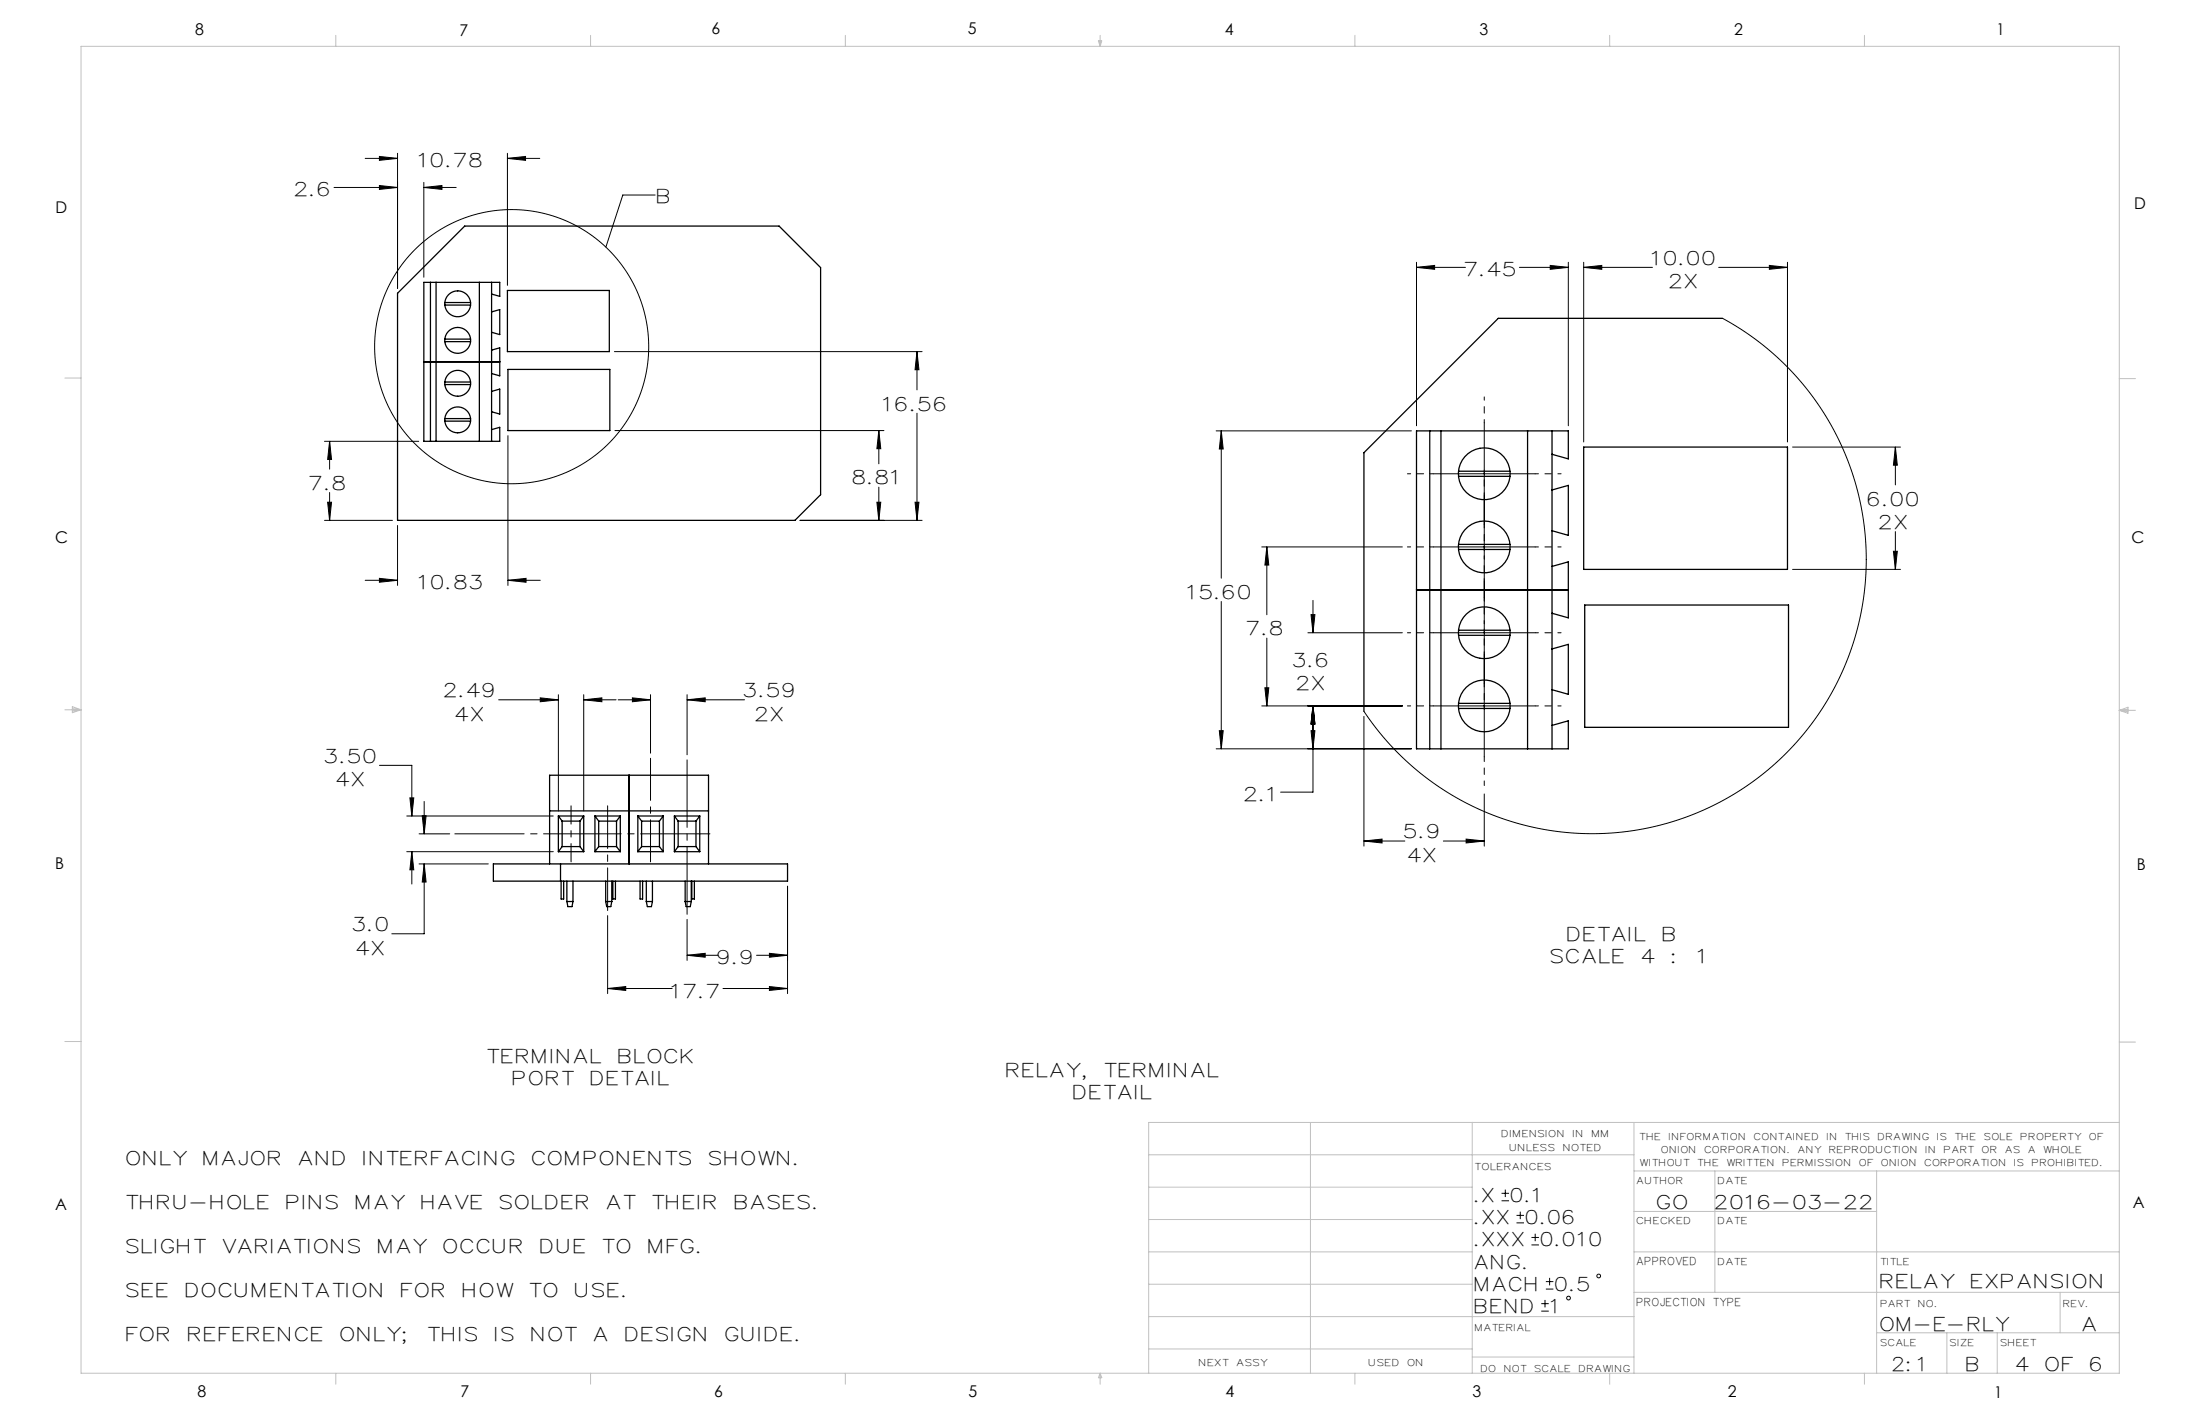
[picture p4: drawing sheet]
<svg xmlns="http://www.w3.org/2000/svg" width="432mm" height="279mm" viewBox="0 0 432 279" stroke-linecap="round" stroke-linejoin="round" font-family="sans-serif">
<g fill="none" stroke="#000" stroke-width=".2">
<path d="M65.6 36.8h12.4M71.7 31.1h6.3M74.5 36.4l3.5 .4-3.5 .4zM74.5 30.7l3.5 .4-3.5 .4zM78 30.1v26.4M83.2 36.8l3.5-.4v.8zM83.2 35.8v18.6M83.2 36.8h6.3M99.6 31.1l3.5-.4v.8zM99.6 30.1v25.9M99.6 31.1h6.3M128.6 38.3h-6.4l-3.3 10.2"/>
<path d="M278 52.5l3.6-.4v.7zM278 51.5v32M278 52.5h9.6M298.2 52.5h9.6M304.3 52.1l3.5 .4-3.5 .3zM307.8 51.5v32M310.8 52.5l3.6-.4v.7zM310.8 52.5h13.5M310.8 51.5v35.2M337.3 52.5h13.5M347.3 52.1l3.5 .4-3.5 .3zM350.8 51.5v35.2"/>
<path d="M120.6 69h60.4M180 69l.4 3.5h-.8zM180 69v7.5M338.1 62.5l5 3 4.9 3.8 4.4 4.4 3.8 4.7 3.3 5.3 2.6 5.2 2 5.8 1.4 6 .7 6.1v6.1l-.7 6.1-1.4 6-2.1 5.8-2.5 5.2-3.4 5.2-3.8 4.8-4.4 4.3-4.9 3.8-5 3-5.6 2.7-5.8 1.9-6 1.3-6.2 .5-6.1-.1-6.1-.8-5.7-1.5-5.8-2.1-5.5-2.8-5.1-3.5-4.7-3.9-4.2-4.5-3.5-4.7M63.7 86.6h18.5M64.3 98.5h.8l-.4 3.6zM64.7 86.6l.4 3.5h-.8zM64.7 86.6v5.5M64.7 96.6v5.5M99.7 85.5v29.4M120.7 84.5h52.8M172.1 98.5h.8l-.4 3.6z"/>
<path d="M172.5 84.5l.4 3.5h-.8zM172.5 84.5v6.5M172.5 95.6v6.5M179.6 98.5h.8l-.4 3.6zM180 81.1v21M238.7 84.5h38.3M239.7 84.5l.4 3.6h-.8zM239.7 84.5v28.9M281.3 93h20M291.3 83v65.5M351.8 87.7h21.2M372 87.7l.4 3.6h-.8z"/>
<path d="M372 87.7v7.4M63.7 102.1h13.3M71.7 113.9h6.3M74.5 113.5l3.5 .4-3.5 .3zM78 103.1v11.8M99.7 113.9l3.5-.4v.7zM99.7 113.9h6.3M157 102.1h24M239.7 118v28.9M247.6 107.3h27.6M248.6 107.3l.4 3.6h-.7zM248.6 107.3v13.3"/>
<path d="M257.7 117.8v6.4M281.3 107.3h20M351.8 111.7h21.2M371.6 108.2h.8l-.4 3.5zM372 104.3v7.4M97.9 137.3h11.7M106 136.9l3.6 .4-3.6 .4zM109.6 136.3v22.8M114.6 137.3l3.5-.4v.8zM114.6 137.3h6.3M114.6 136.3v22.8M121.3 137.3h6.4"/>
<path d="M124.1 136.9l3.6 .4-3.6 .4zM127.7 136.3v11.5M134.9 137.3l3.5-.4v.8zM134.9 136.3v11.8M134.9 137.3h11.2M247.6 138.5h27.6M248.3 134.9h.7l-.4 3.6zM248.6 125.2v13.3M256.7 124.2h18.5M257.3 120.6h.8l-.4 3.6zM257.7 138.5l.4 3.6h-.8zM257.7 138.5v16.9h-6.3"/>
<path d="M281.3 138.5h20M281.3 124.2h20M74.5 150.2h6.3v9.9M80.5 156.6h.7l-.4 3.5zM83.3 157.3v6.3M238.7 146.9h38.3M239.3 143.4h.8l-.4 3.5zM257.3 143.4h.8l-.4 3.5zM267.7 140.6v25.4M291.3 155.8v10.2M79.8 167.1h28.8M79.8 160.1h28.8"/>
<path d="M80.8 167.1l.4 3.6h-.7zM80.8 167.1v6.4M82.3 163.6h6M82.3 169.5h13.5M82.9 160.1h.7l-.3 3.5zM83.3 169.5l.3 3.6h-.7zM83.3 169.5v13.7h-6.4M119.3 179.7v15.3M154.6 173.9v21.1M267.7 165l3.6-.4v.8zM267.7 165h8M283.3 165h8"/>
<path d="M287.8 164.6l3.5 .4-3.5 .4zM119.3 194l3.5-.4v.7zM119.3 194h12.6M134.9 187.4l3.5-.3v.7zM134.9 180.4v8M134.9 187.4h6M141.9 194h12.7M148.5 187.4h6.1M151 187.1l3.6 .3-3.6 .4zM151 193.6l3.6 .4-3.6 .3zM294.7 235.6h1.5M294.7 234.1h1.5"/>
<path d="M295.4 233.4v1.5M297.7 239.9h1.4M297.7 238.5h1.4M298.4 237.7v1.5M300.6 244.3h1.5M300.6 242.8h1.5M301.3 242.1v1.4M302.5 257.3h1.5M302.5 255.8h1.5M303.2 255.1v1.4M303.4 252.9h1.5M303.4 251.5h1.5"/>
<path d="M304.1 250.7v1.5"/>
<circle cx="100.4" cy="68" r="26.9"/>
<circle cx="307.9" cy="254.7" r=".37"/>
<circle cx="313.8" cy="250.4" r=".37"/>
</g>
<g fill="none" stroke="#000" stroke-width=".2" stroke-dasharray="15.2 1.3 1.3 1.3" stroke-dashoffset="14.6">
<path d="M281.3 93h-5.1M291.3 83v-5.1M291.3 97.3v-5.1M301.3 93h5.1M281.3 107.3h-5.1M291.3 103v5M291.3 117.3v5.1M291.3 114.2v-5.1M301.3 107.3h5.1M281.3 138.5h-5.1M281.3 124.2h-5.1M291.3 128.5v-5.1"/>
<path d="M291.3 134.2v5M301.3 138.5h5.1M301.3 124.2h5.1"/>
</g>
<path d="M291.3 148.5v5.6" fill="none" stroke="#000" stroke-width=".2" stroke-dasharray="15.2 1.3 1.3 1.3" stroke-dashoffset="14.3"/>
<path d="M134.9 149.1v30.3" fill="none" stroke="#000" stroke-width=".2" stroke-dasharray="15.2 1.3 1.3 1.3" stroke-dashoffset="2"/>
<path d="M127.7 148.8v20.3" fill="none" stroke="#000" stroke-width=".2" stroke-dasharray="15.2 1.3 1.3 1.3" stroke-dashoffset="7"/>
<path d="M119.3 158.1v20.6" fill="none" stroke="#000" stroke-width=".2" stroke-dasharray="15.2 1.3 1.3 1.3" stroke-dashoffset="6.9"/>
<path d="M112.1 158.1v11" fill="none" stroke="#000" stroke-width=".2" stroke-dasharray="15.2 1.3 1.3 1.3" stroke-dashoffset="11.6"/>
<path d="M89.3 163.6h50" fill="none" stroke="#000" stroke-width=".2" stroke-dasharray="15.2 1.3 1.3 1.3" stroke-dashoffset="1.6"/>
<g fill="none" stroke="#c0c0c0" stroke-width=".2">
<path d="M15.9 9.1h400.1v260.3h-400.1zM65.9 6.9v2.2M115.9 6.9v2.2M165.9 6.9v2.2M215.6 8h.6l-.3 1.1zM215.7 8l.2 1.1M215.9 6.9v2.2M216 8l-.1 1.1M265.9 6.9v2.2M315.9 6.9v2.2M365.9 6.9v2.2M12.7 74.2h3.2"/>
<path d="M416 74.3h3.1M12.7 139.3h3.2M14.2 139l1.7 .3M14.2 138.7l1.7 .6-1.7 .5zM15.9 139.3l-1.7 .2M416 139.4h3.1M416 139.4l1.7-.6v1.1zM416 139.4l1.7 .2M417.7 139.1l-1.7 .3M12.7 204.4h3.2M416 204.5h3.1M225.5 226.6h95.2"/>
<path d="M225.5 239.3h63.5M225.5 232.9h63.5M257.2 220.2v49.2M289 220.2v49.2M320.7 220.2v49.2M320.7 237.7h47.6M320.7 229.8h95.3M336.6 229.8v23.8M368.3 229.8v39.6M416 220.2h-190.5v49.2M225.5 258.3h95.2M225.5 245.6h63.5"/>
<path d="M225.5 252h63.5M320.7 253.6h95.3M320.7 245.6h95.3M404.3 253.6v7.9M65.9 269.4v2.2M115.9 269.4v2.2M165.9 269.4v2.2M215.9 269.4v2.2M215.9 269.4l.3 .9h-.6zM225.5 264.7h63.5M265.9 269.4v2.2M289 266.3h31.7"/>
<path d="M315.9 269.4v2.2M365.9 269.4v2.2M368.3 261.5h47.7M382.1 261.5v7.9M392 261.5v7.9"/>
</g>
<path d="M74.5 36.4l3.5 .4-3.5 .4zM83.2 36.8l3.5-.4v.8zM64.3 98.5h.8l-.4 3.6zM64.7 86.6l.4 3.5h-.8zM74.5 30.7l3.5 .4-3.5 .4zM99.6 31.1l3.5-.4v.8zM74.5 113.5l3.5 .4-3.5 .3zM99.7 113.9l3.5-.4v.7zM172.1 98.5h.8l-.4 3.6zM172.5 84.5l.4 3.5h-.8zM179.6 98.5h.8l-.4 3.6zM180 69l.4 3.5h-.8zM239.3 143.4h.8l-.4 3.5zM239.7 84.5l.4 3.6h-.8zM304.3 52.1l3.5 .4-3.5 .3zM278 52.5l3.6-.4v.7zM347.3 52.1l3.5 .4-3.5 .3zM310.8 52.5l3.6-.4v.7zM372 87.7l.4 3.6h-.8zM371.6 108.2h.8l-.4 3.5zM257.3 143.4h.8l-.4 3.5zM257.7 138.5l.4 3.6h-.8zM257.7 138.5l.4 3.6h-.8zM257.3 120.6h.8l-.4 3.6zM248.3 134.9h.7l-.4 3.6zM248.6 107.3l.4 3.6h-.7zM267.7 165l3.6-.4v.8zM287.8 164.6l3.5 .4-3.5 .4zM80.8 167.1l.4 3.6h-.7zM80.5 156.6h.7l-.4 3.5zM151 187.1l3.6 .3-3.6 .4zM134.9 187.4l3.5-.3v.7zM124.1 136.9l3.6 .4-3.6 .4zM134.9 137.3l3.5-.4v.8zM119.3 194l3.5-.4v.7zM151 193.6l3.6 .4-3.6 .3zM106 136.9l3.6 .4-3.6 .4zM114.6 137.3l3.5-.4v.8zM82.9 160.1h.7l-.3 3.5zM83.3 169.5l.3 3.6h-.7z" fill="#000"/>
<g fill="none" stroke="#000" stroke-width=".25">
<path d="M84.5 55.4v31.2M85.6 55.4v31.2M87.3 59.9h5.1M87.3 59.4h5.1M91.2 44.4h61.7l8.2 8.1v44.6l-5.1 5h-78v-44.6zM94.1 55.4v31.2M96.5 57.7l1.6 .4v-2.7h-14.9v31.2h14.9v-2.8l-1.6 .5M96.5 55.4v31.2M99.6 57h20v12h-20zM83.2 71h14.9M87.3 75.5h5.1M87.3 75h5.1"/>
<path d="M87.3 67h5.1M87.3 66.5h5.1M96.5 61.2l1.6-.5v4.9l-1.6-.4M96.5 68.7l1.6-.5v5.5l-1.6-.4M96.5 76.8l1.6-.5v4.9l-1.6-.4M99.7 72.5h20v12h-20zM338.1 62.5h-44l-26.4 26.3v50.8M87.3 82.1h5.1M87.3 82.6h5.1M280.6 84.5v62.4M282.8 84.5v62.4M286.3 93.5h10.1"/>
<path d="M286.3 92.5h10.1M299.8 84.5v62.4M304.6 89.1l3.2 .9v-5.5h-29.8v62.4h29.8v-5.5l-3.2 .9M304.6 84.5v62.4M304.6 96.1l3.2-.9v9.8l-3.2-.9M310.8 87.7h40v24h-40zM278 115.7h29.8M286.3 107.8h10.1M286.3 106.8h10.1M304.6 111.1l3.2-.9v11l-3.2-.9M311 118.7h40v24h-40zM286.3 124.7h10.1"/>
<path d="M286.3 138h10.1M286.3 139h10.1M286.3 123.7h10.1M304.6 127.3l3.2-.9v9.8l-3.2-.9M107.9 159.1h31.2M123.5 152.1v17.4M96.8 169.5h57.8v3.4h-57.8zM107.9 169.5v-17.4h31.2v17.4M109.6 167.1h5M109.6 160.1h5M109.6 160.1v7M109.6 160.1l.7 1"/>
<path d="M110 169.5v3.4M110.1 172.9v3.5h.5v-3.5M110.3 166.1h3.5M110.3 161.1h3.5M110.3 161.1v5M110.3 166.1l-.7 1M111.3 176.9l.2 1h.8l.2-1M111.3 176.9h1.2M111.3 172.9v4M112.5 172.9v4M113.8 166.1l.8 1M113.8 161.1v5"/>
<path d="M114.6 160.1v7M114.6 160.1l-.8 1M116.8 167.1h4.9M116.8 160.1h4.9M116.8 160.1v7M116.8 160.1l.7 1M117.5 166.1h3.5M117.5 161.1h3.5M117.5 161.1v5M117.5 166.1l-.7 1M118.9 176.9l.2 1h.8l.2-1M118.9 176.9h1.2"/>
<path d="M118.9 172.9v4M120.1 172.9v4M120.3 172.9v3.5h.5v-3.5M121 166.1l.7 1M121 161.1v5M121.7 160.1v7M121.7 160.1l-.7 1M125.2 160.1v7M125.2 167.1h5M125.2 160.1h5M125.2 160.1l.7 1M125.6 172.9v3.5h.5v-3.5"/>
<path d="M125.9 166.1h3.5M125.9 161.1h3.5M125.9 161.1v5M125.9 166.1l-.7 1M126.9 176.9l.2 1h.8l.2-1M126.9 176.9h1.2M126.9 172.9v4M128.1 172.9v4M129.4 166.1l.8 1M129.4 161.1v5M130.2 160.1v7M130.2 160.1l-.8 1"/>
<path d="M132.4 167.1h4.9M132.4 160.1h4.9M132.4 160.1v7M132.4 160.1l.7 1M133.1 166.1h3.5M133.1 166.1l-.7 1M133.1 161.1v5M133.1 161.1h3.5M134.5 176.9l.2 1h.8l.2-1M134.5 176.9h1.2M134.5 172.9v4M135.7 172.9v4"/>
<path d="M135.8 172.9v3.5h.5v-3.5M136.6 166.1l.7 1M136.6 161.1v5M137.3 160.1v7M137.3 160.1l-.7 1"/>
<circle cx="89.8" cy="59.6" r="2.54"/>
<circle cx="89.8" cy="66.8" r="2.54"/>
<circle cx="89.8" cy="75.2" r="2.54"/>
<circle cx="89.8" cy="82.4" r="2.54"/>
<circle cx="291.3" cy="93" r="5.1"/>
<circle cx="291.3" cy="107.3" r="5.1"/>
<circle cx="291.3" cy="138.5" r="5.1"/>
<circle cx="291.3" cy="124.2" r="5.1"/>
</g>
<g font-size="3.7">
<text x="82.3" y="32.8">10.78</text>
<text x="58" y="38.6">2.6</text>
<text x="129.1" y="39.9">B</text>
<text x="324.3" y="51.9">10.00</text>
<text x="287.6" y="54.2">7.45</text>
<text x="327.8" y="56.5">2X</text>
<text x="173.5" y="80.6">16.56</text>
<text x="167.5" y="95.1">8.81</text>
<text x="60.9" y="96.1">7.8</text>
<text x="366.7" y="99.2">6.00</text>
<text x="369" y="103.8">2X</text>
<text x="82.4" y="115.6">10.83</text>
<text x="233.2" y="117.5">15.60</text>
<text x="244.9" y="124.7">7.8</text>
<text x="253.9" y="130.8">3.6</text>
<text x="87.3" y="136.8">2.49</text>
<text x="146.1" y="136.8">3.59</text>
<text x="254.7" y="135.4">2X</text>
<text x="89.6" y="141.4">4X</text>
<text x="148.4" y="141.4">2X</text>
<text x="63.9" y="149.6">3.50</text>
<text x="66.2" y="154.2">4X</text>
<text x="244.4" y="157.2">2.1</text>
<text x="275.7" y="164.5">5.9</text>
<text x="276.5" y="169.1">4X</text>
<text x="69.4" y="182.7">3.0</text>
<text x="307.8" y="184.6">DETAIL</text>
<text x="326.5" y="184.6">B</text>
<text x="70.1" y="187.3">4X</text>
<text x="140.9" y="189.2">9.9</text>
<text x="304.5" y="188.9">SCALE</text>
<text x="322.3" y="188.9">4</text>
<text x="328.2" y="188.9">:</text>
<text x="333.4" y="188.9">1</text>
<text x="131.9" y="195.7">17.7</text>
<text x="95.8" y="208.5">TERMINAL</text>
<text x="121.5" y="208.5">BLOCK</text>
<text x="100.8" y="212.9">PORT</text>
<text x="116.1" y="212.9">DETAIL</text>
<text x="197.7" y="211.3">RELAY,</text>
<text x="210.8" y="215.7">DETAIL</text>
<text x="217" y="211.3">TERMINAL</text>
<text x="25" y="228.5">ONLY</text>
<text x="40.1" y="228.5">MAJOR</text>
<text x="58.8" y="228.5">AND</text>
<text x="71.5" y="228.5">INTERFACING</text>
<text x="104.6" y="228.5">COMPONENTS</text>
<text x="139.3" y="228.5">SHOWN.</text>
<text x="25" y="237.1">THRU-HOLE</text>
<text x="56.4" y="237.1">PINS</text>
<text x="70" y="237.1">MAY</text>
<text x="82.8" y="237.1">HAVE</text>
<text x="98.2" y="237.1">SOLDER</text>
<text x="119.3" y="237.1">AT</text>
<text x="128.2" y="237.1">THEIR</text>
<text x="144.3" y="237.1">BASES.</text>
<text x="289.6" y="235.9">.X</text>
<text x="296.7" y="235.9">0.1</text>
<text x="325.4" y="237.1">GO</text>
<text x="336.7" y="237.1">2016-03-22</text>
<text x="25" y="245.8">SLIGHT</text>
<text x="43.8" y="245.8">VARIATIONS</text>
<text x="74.4" y="245.8">MAY</text>
<text x="87.2" y="245.8">OCCUR</text>
<text x="106.2" y="245.8">DUE</text>
<text x="118.5" y="245.8">TO</text>
<text x="127.4" y="245.8">MFG.</text>
<text x="289.6" y="244.6">.XXX</text>
<text x="289.6" y="240.2">.XX</text>
<text x="299.6" y="240.2">0.06</text>
<text x="302.6" y="244.6">0.010</text>
<text x="289.6" y="248.9">ANG.</text>
<text x="25" y="254.5">SEE</text>
<text x="36.6" y="254.5">DOCUMENTATION</text>
<text x="78.9" y="254.5">FOR</text>
<text x="91" y="254.5">HOW</text>
<text x="104.1" y="254.5">TO</text>
<text x="113" y="254.5">USE.</text>
<text x="289.6" y="257.6">BEND</text>
<text x="289.6" y="253.2">MACH</text>
<text x="304.5" y="257.6">1</text>
<text x="305.4" y="253.2">0.5</text>
<text x="369.2" y="252.8">RELAY</text>
<text x="387" y="252.8">EXPANSION</text>
<text x="25" y="263.1">FOR</text>
<text x="37" y="263.1">REFERENCE</text>
<text x="67" y="263.1">ONLY;</text>
<text x="84.2" y="263.1">THIS</text>
<text x="97.3" y="263.1">IS</text>
<text x="104.4" y="263.1">NOT</text>
<text x="116.7" y="263.1">A</text>
<text x="122.9" y="263.1">DESIGN</text>
<text x="142.5" y="263.1">GUIDE.</text>
<text x="369.2" y="261.2">OM-E-RLY</text>
<text x="408.9" y="261.2">A</text>
<text x="371.6" y="269.1">2:1</text>
<text x="386.1" y="269.1">B</text>
<text x="395.9" y="269.1">4</text>
<text x="401.6" y="269.1">OF</text>
<text x="410.4" y="269.1">6</text>
</g>
<g font-size="3.2">
<text x="38.3" y="6.9">8</text>
<text x="90.2" y="7">7</text>
<text x="139.7" y="6.8">6</text>
<text x="190" y="6.8">5</text>
<text x="240.4" y="6.8">4</text>
<text x="290.4" y="6.9">3</text>
<text x="340.4" y="6.8">2</text>
<text x="391.9" y="6.9">1</text>
<text x="10.9" y="41.8">D</text>
<text x="418.9" y="41">D</text>
<text x="10.9" y="106.5">C</text>
<text x="418.4" y="106.6">C</text>
<text x="10.8" y="170.4">B</text>
<text x="419.4" y="170.8">B</text>
<text x="10.8" y="237.4">A</text>
<text x="418.6" y="237">A</text>
<text x="38.8" y="274.1">8</text>
<text x="90.4" y="274.1">7</text>
<text x="140.2" y="274.1">6</text>
<text x="190.1" y="274.1">5</text>
<text x="240.5" y="274.1">4</text>
<text x="289" y="274.1">3</text>
<text x="339.1" y="274.1">2</text>
<text x="391.4" y="274.4">1</text>
</g>
<g font-size="2.1">
<text x="321.3" y="248.2">APPROVED</text>
<text x="321.3" y="256.3">PROJECTION TYPE</text>
</g>
<g font-size="1.8">
<text x="294.9" y="223.2">DIMENSION</text>
<text x="296.4" y="225.8">UNLESS</text>
<text x="306.9" y="225.8">NOTED</text>
<text x="308.8" y="223.2">IN</text>
<text x="312.5" y="223.2">MM</text>
<text x="321.9" y="223.6">THE</text>
<text x="326.2" y="226.2">ONION</text>
<text x="327.7" y="223.6">INFORMATION</text>
<text x="334.7" y="226.2">CORPORATION.</text>
<text x="344.4" y="223.6">CONTAINED</text>
<text x="353" y="226.2">ANY</text>
<text x="358.7" y="223.6">IN</text>
<text x="359.1" y="226.2">REPRODUCTION</text>
<text x="362.3" y="223.6">THIS</text>
<text x="368.7" y="223.6">DRAWING</text>
<text x="378.1" y="226.2">IN</text>
<text x="380.4" y="223.6">IS</text>
<text x="381.7" y="226.2">PART</text>
<text x="383.8" y="223.6">THE</text>
<text x="389.1" y="226.2">OR</text>
<text x="389.6" y="223.6">SOLE</text>
<text x="393.7" y="226.2">AS</text>
<text x="396.7" y="223.6">PROPERTY</text>
<text x="398.2" y="226.2">A</text>
<text x="401.2" y="226.2">WHOLE</text>
<text x="410.2" y="223.6">OF</text>
<text x="289.6" y="229.5">TOLERANCES</text>
<text x="321.3" y="232.2">AUTHOR</text>
<text x="322" y="228.8">WITHOUT</text>
<text x="333.3" y="228.8">THE</text>
<text x="337.3" y="232.2">DATE</text>
<text x="339" y="228.8">WRITTEN</text>
<text x="350" y="228.8">PERMISSION</text>
<text x="365" y="228.8">OF</text>
<text x="369.4" y="228.8">ONION</text>
<text x="377.9" y="228.8">CORPORATION</text>
<text x="395.5" y="228.8">IS</text>
<text x="398.9" y="228.8">PROHIBITED.</text>
<text x="321.3" y="240.1">CHECKED</text>
<text x="337.3" y="240.1">DATE</text>
<text x="337.3" y="248.2">DATE</text>
<text x="369.2" y="248.2">TITLE</text>
<text x="369.2" y="256.4">PART</text>
<text x="376.6" y="256.4">NO.</text>
<text x="405.1" y="256.4">REV.</text>
<text x="289.6" y="261.1">MATERIAL</text>
<text x="235.4" y="268">NEXT</text>
<text x="242.8" y="268">ASSY</text>
<text x="268.8" y="268">USED</text>
<text x="276.4" y="268">ON</text>
<text x="290.8" y="269.1">DO</text>
<text x="295.3" y="269.1">NOT</text>
<text x="301.3" y="269.1">SCALE</text>
<text x="310" y="269.1">DRAWING</text>
<text x="369.2" y="264">SCALE</text>
<text x="382.8" y="264">SIZE</text>
<text x="392.8" y="264">SHEET</text>
</g>
</svg>
